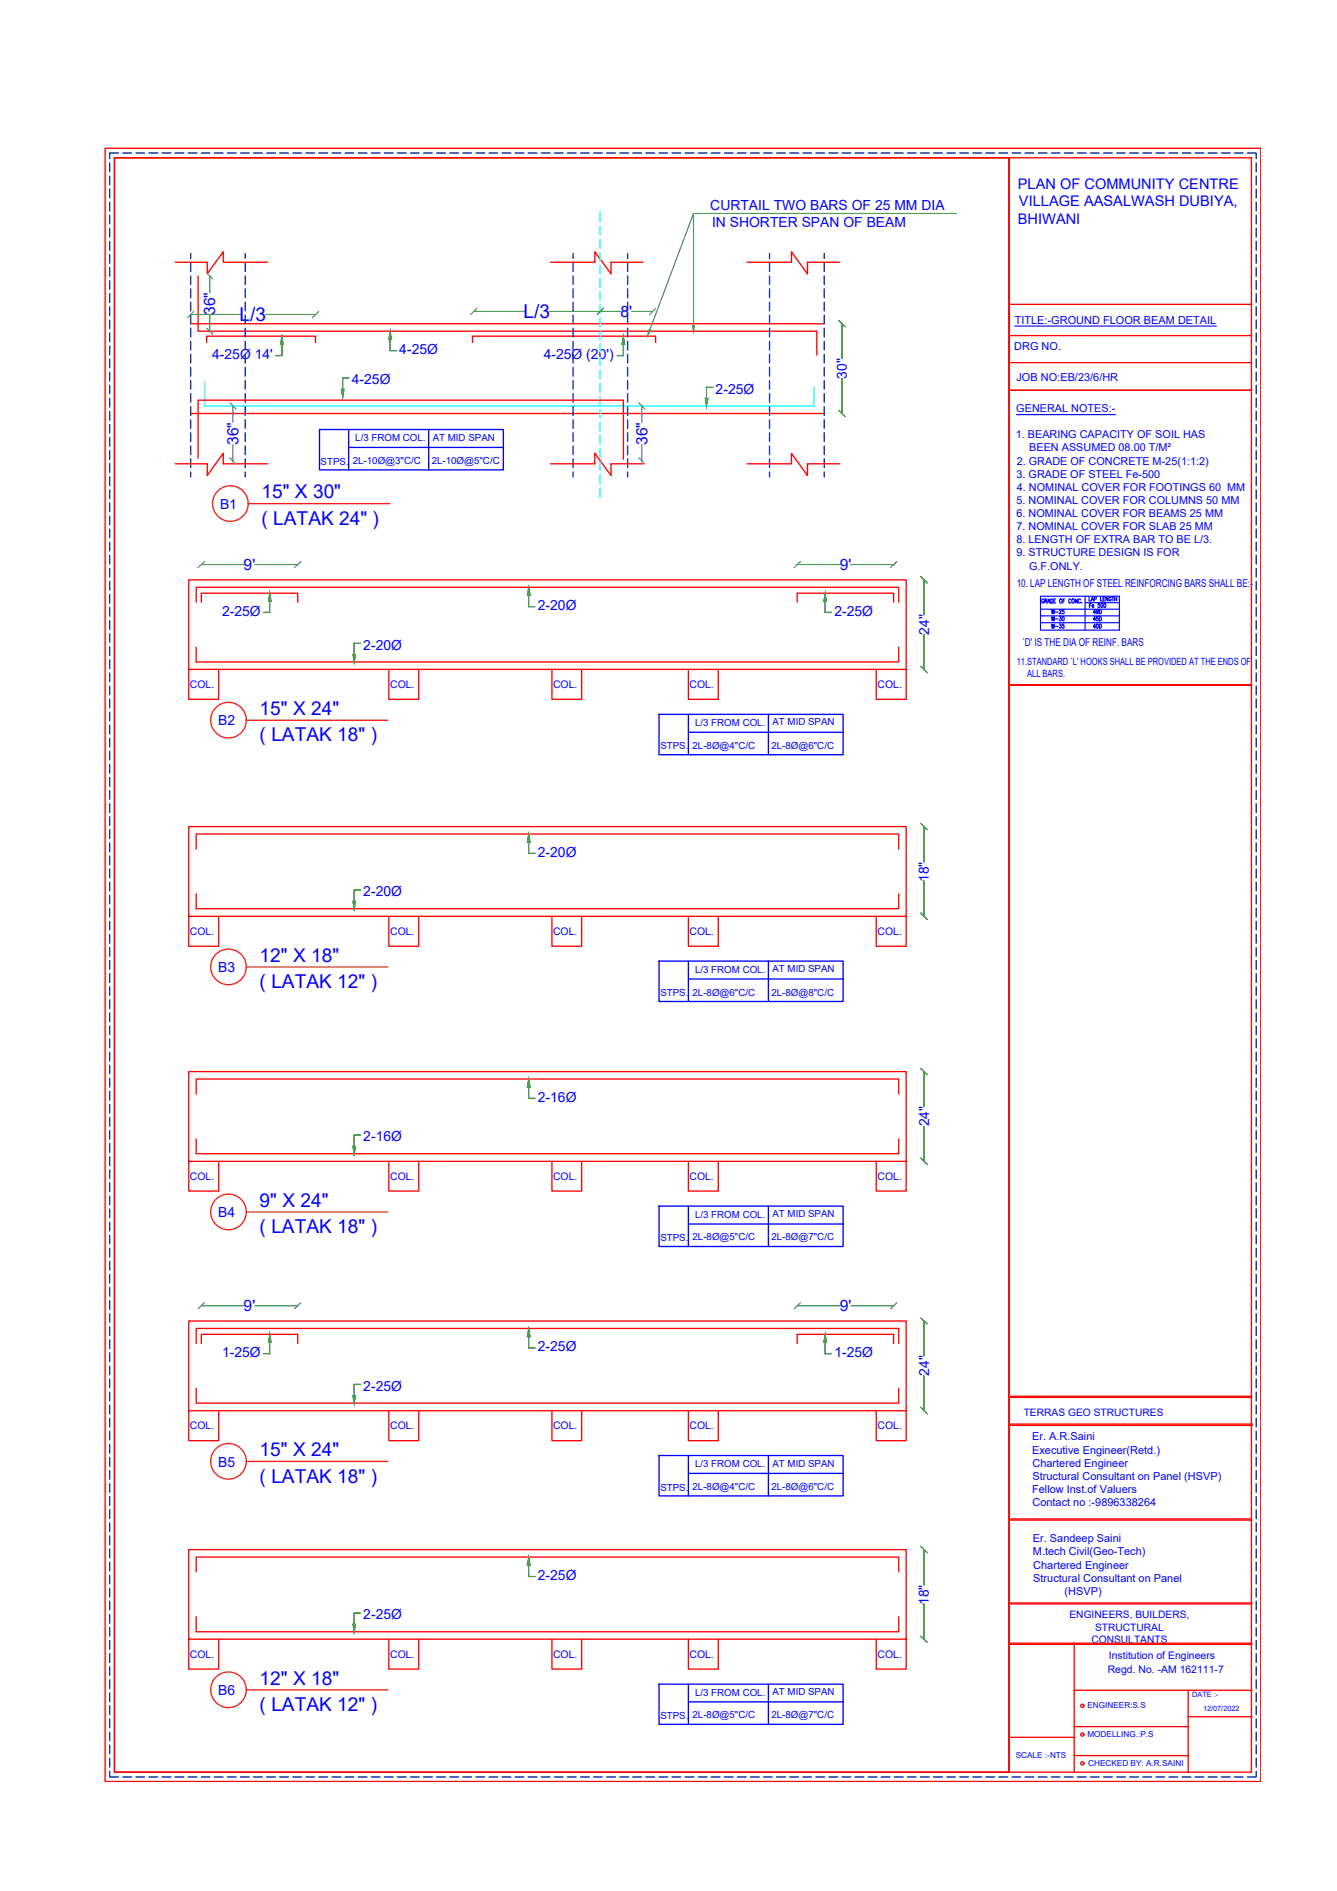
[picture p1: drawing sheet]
<svg xmlns="http://www.w3.org/2000/svg" width="297mm" height="420mm" viewBox="0 0 297 420" stroke-linecap="round" stroke-linejoin="round" font-family="sans-serif">
<!-- layer: 0 -->
<g fill="none" stroke="#f00" stroke-width=".3">
<path d="M23.4 32.9h256.7v362.9h-256.7zM25.4 35.1h198.8v358.7h-198.8zM25.4 35.1h252.6v358.7h-252.6zM224.2 35.1v358.7M38.9 58.3h7.1v2.5l3.6-4.9v2.4h9.9M122.3 58.3h9.9v-2.4l3.5 4.9v-2.5h7.2M166 58.3h9.8v-2.4l3.6 4.9v-2.5h7.1M42.4 71.9h140.7M44 61.3v12.3h137.5v5.3M45.9 76.1v-1.4h24.2v1.4M105 76.1v-1.4h40.7v1.4M224.2 67.6h53.8"/>
<path d="M224.2 74.6h53.8M42.4 91.9h140.7M224.2 86.7h53.8M224.2 80.6h53.8M38.9 103.1h7.1v2.5l3.6-4.9v2.4h9.9M44 101.8v-12.9h94.5v13.1M122.3 103.1h9.9v-2.4l3.5 4.9v-2.5h7.2M166 103.1h9.8v-2.4l3.6 4.9v-2.5h7.1M41.9 128.8h159.4v19.9h-159.4zM43.6 133.8v-3.3h156.1v3.3M44.7 133.8v-2h21.5v2M177.1 133.8v-2h21.4v2"/>
<path d="M41.9 148.7v6.7h6.7v-6.7M43.6 143.8v3.3h156.1v-3.3M86.4 148.7v6.7h6.6v-6.7M122.6 148.7v6.7h6.6v-6.7M152.9 148.7v6.7h6.7v-6.7M194.7 148.7v6.7h6.6v-6.7M278 152.2h-53.8h53.8M41.9 183.7h159.4v19.9h-159.4zM43.6 198.6v3.3h156.1v-3.3M43.6 188.7v-3.4h156.1v3.4M41.9 203.6v6.6h6.7v-6.6M86.4 203.6v6.6h6.6v-6.6"/>
<path d="M122.6 203.6v6.6h6.6v-6.6M152.9 203.6v6.6h6.7v-6.6M194.7 203.6v6.6h6.6v-6.6M41.9 238.1h159.4v19.9h-159.4zM41.9 258v6.6h6.7v-6.6M43.6 253v3.3h156.1v-3.3M43.6 243.1v-3.4h156.1v3.4M86.4 258v6.6h6.6v-6.6M122.6 258v6.6h6.6v-6.6M152.9 258v6.6h6.7v-6.6M194.7 258v6.6h6.6v-6.6M41.9 293.5h159.4v20h-159.4z"/>
<path d="M43.6 298.5v-3.3h156.1v3.3M44.7 298.5v-2h21.5v2M177.1 298.5v-2h21.4v2M41.9 313.5v6.6h6.7v-6.6M43.6 308.5v3.3h156.1v-3.3M86.4 313.5v6.6h6.6v-6.6M122.6 313.5v6.6h6.6v-6.6M152.9 313.5v6.6h6.7v-6.6M194.7 313.5v6.6h6.6v-6.6M224.2 316.4h54M224.2 316.7h54M224.2 310.2h53.8"/>
<path d="M224.2 310.5h53.8M224.2 337.5h53.8M224.2 337.7h53.8M41.9 344.3h159.4v19.9h-159.4zM43.6 359.2v3.4h156.1v-3.4M43.6 349.3v-3.3h156.1v3.3M224.2 356.4h53.9M224.2 356.2h53.9M41.9 364.2v6.7h6.7v-6.7M86.4 364.2v6.7h6.6v-6.7M122.6 364.2v6.7h6.6v-6.7M152.9 364.2v6.7h6.7v-6.7"/>
<path d="M194.7 364.2v6.7h6.6v-6.7M224.2 365.4h53.9M224.2 365.1h53.9M238.7 375.6h39.4M238.7 365.1v28.7M264 375.6v18.2M224.3 386h14.4M238.7 383.6h25.3M238.7 390.1h25.3M264 381.4h14.1"/>
<circle cx="240.5" cy="379" r=".36"/>
<circle cx="240.5" cy="385.4" r=".36"/>
<circle cx="240.5" cy="391.8" r=".36"/>
</g>
<g fill="none" stroke="#0ff" stroke-width=".3">
<path d="M133.3 47.1v2.2M133.3 50.3v1.9M133.3 53.2v1.9M133.3 56.1v1.9M133.3 59v1.9M133.3 61.9v2M133.3 64.8v1.9M133.3 67.7v2M133.3 70.6v1.9M133.3 73.5v2M133.3 76.4v2M133.3 79.3v2"/>
<path d="M45.5 84.7v5.5h135.3v-4.1M133.3 82.2v2M133.3 85.1v2M133.3 88v2M133.3 90.9v2M133.3 93.9v1.9M133.3 96.7v2M133.3 99.7v1.9M133.3 102.6v1.9M133.3 105.5v1.9M133.3 108.4v2.2"/>
</g>
<g fill="none" stroke="#b82e00" stroke-width=".3">
<path d="M55.1 111.9h31.5M54.7 160h31.5M54.7 214.9h31.5M54.7 269.3h31.5M54.7 324.7h31.5M54.7 375.5h31.5"/>
<circle cx="51.2" cy="111.9" r="4"/>
<circle cx="50.8" cy="160" r="4"/>
<circle cx="50.8" cy="214.8" r="4"/>
<circle cx="50.8" cy="269.3" r="4"/>
<circle cx="50.8" cy="324.7" r="4"/>
<circle cx="50.8" cy="375.4" r="4"/>
</g>
<g fill="#259500" stroke="#259500" stroke-width=".22">
<path d="M86.7 73.5l.3 2h-.7z"/>
<path d="M156.7 88.5h.6l-.3 1.9z"/>
<path d="M138.5 74.6l.3 1.9h-.6z"/>
<path d="M62.6 74.6l.3 1.9h-.6z"/>
<path d="M117.5 130.4l.3 1.9h-.7z"/>
<path d="M78.4 145.4h.6l-.3 1.9z"/>
<path d="M183.3 131.7l.3 1.9h-.6z"/>
<path d="M59.9 131.7l.4 1.9h-.7z"/>
<path d="M117.5 185.2l.3 2h-.7z"/>
<path d="M78.4 200.3h.6l-.3 1.9z"/>
<path d="M117.5 239.7l.3 1.9h-.7z"/>
<path d="M78.4 254.6h.6l-.3 2z"/>
<path d="M117.5 295.1l.3 1.9h-.7z"/>
<path d="M78.4 310.1h.6l-.3 1.9z"/>
<path d="M183.3 296.3l.3 2h-.6z"/>
<path d="M59.9 296.3l.4 2h-.7z"/>
<path d="M117.5 345.8l.3 2h-.7z"/>
<path d="M78.4 360.9h.6l-.3 1.9z"/>
<path d="M75.8 86.5h.6l-.3 1.9z"/>
</g>
<g fill="none" stroke="#259500" stroke-width=".3">
<path d="M62.6 76.5v2.5M86.7 75.5v2.4M138.5 76.5v2.5M186.4 71.3l1.3 1.3M187.1 71.9v7.8M76.1 84v2.5M157 86v2.5M186.4 91.2l1.3 1.4M187.1 84v7.9M59.9 133.6v2.5M117.5 132.3v2.5M183.3 133.6v2.5"/>
<path d="M204.6 128.1l1.4 1.4M205.3 128.8v7.8M78.7 142.9v2.5M204.6 148.1l1.4 1.4M205.3 140.9v7.8M78.7 197.8v2.5M117.5 187.2v2.4M204.6 183l1.4 1.3M205.3 183.7v7.9M205.3 195.7v7.9M204.6 202.9l1.4 1.4M204.6 237.4l1.4 1.4"/>
<path d="M205.3 238.1v7.8M78.7 252.2v2.4M117.5 241.6v2.5M204.6 257.3l1.4 1.4M205.3 250.2v7.8M59.9 298.3v2.5M117.5 297v2.5M183.3 298.3v2.5M204.6 292.8l1.4 1.4M205.3 293.5v7.8M78.7 307.6v2.5M204.6 312.7l1.4 1.4"/>
<path d="M205.3 305.7v7.8M78.7 358.4v2.5M117.5 347.8v2.5M204.6 343.6l1.4 1.4M205.3 344.3v7.9M205.3 356.3v7.9M204.6 363.5l1.4 1.4"/>
</g>
<g fill="none" stroke="#009525" stroke-width=".3">
<path d="M61.2 79h1.4M86.7 77.9h1.4M137.1 79h1.4M76.1 84h1.4M157 86h1.4M58.5 136.1h1.4M117.5 134.8h1.4M183.3 136.1h1.4M78.7 142.9h1.4M78.7 197.8h1.4M117.5 189.6h1.4M78.7 252.2h1.4"/>
<path d="M117.5 244.1h1.4M117.5 299.5h1.4M58.5 300.8h1.4M78.7 307.6h1.4M183.3 300.8h1.4M78.7 358.4h1.4M117.5 350.3h1.4"/>
</g>
<g fill="none" stroke="#dcdcdc" stroke-width=".25">
<path d="M42.4 69.8v.1M46.6 73.6h.1M46.6 61.3h.1M70.1 69.8v.1M105.3 69.1v.1M133.3 69.1v.1M145 69.1v.1M51.7 90.2h.1M142.6 90.2h.1M51.7 102.5h.1M142.6 102.5h.1M44.7 125.4v.1"/>
<path d="M66.2 125.4v.1M177.1 125.4v.1M198.5 125.4v.1M44.7 290.1v.1M66.2 290.1v.1M177.1 290.1v.1M198.5 290.1v.1"/>
</g>
<g fill="none" stroke="#4a955d" stroke-width=".25">
<path d="M154.1 47.4l-9.8 26M212.5 47.4h-58.4v25M42.4 69.9h11.1M43 69.2l-1.4 1.4M45.9 72.9l1.4 1.4M45.9 60.6l1.4 1.4M46.6 61.3v3.7M46.6 69.9v3.7M59 69.9h11.1M70.8 69.2l-1.4 1.4M105.3 69.2h11.3M106 68.5l-1.4 1.4"/>
<path d="M122.1 69.2h15.9M132.7 69.9l1.4-1.4-1.4 1.4M140.4 69.2h4.6M145.7 68.5l-1.4 1.4M51.1 89.5l1.3 1.4M51.8 90.2v3.7M51.8 98.7v3.8M141.9 89.5l1.4 1.4M142.6 90.2v3.7M142.6 98.7v3.8M51.1 101.7l1.3 1.4M141.9 101.7l1.4 1.4"/>
<path d="M44.7 125.4h9.6M45.4 124.8l-1.4 1.3M56.6 125.4h9.6M66.8 124.8l-1.4 1.3M177.1 125.4h9.6M177.8 124.8l-1.4 1.3M189 125.4h9.5M199.2 124.8l-1.3 1.3M44.7 290.1h9.6M45.4 289.4l-1.4 1.4M56.6 290.1h9.6M66.8 289.4l-1.4 1.4"/>
<path d="M177.1 290.1h9.6M177.8 289.4l-1.4 1.4M189 290.1h9.5M199.2 289.4l-1.3 1.4"/>
</g>
<g fill="none" stroke="#002595" stroke-width=".3">
<path d="M24.4 36.2v2M24.4 39.1v1.9M26.3 34h-1.9v1.2M27.3 34h1.9M30.2 34h1.9M33.1 34h1.9M36 34h2M38.9 34h1.9M41.8 34h2M44.7 34h1.9M47.6 34h2M50.5 34h2"/>
<path d="M53.5 34h1.9M56.3 34h2M59.3 34h1.9M62.1 34h2M65.1 34h1.9M68 34h1.9M70.9 34h1.9M73.8 34h1.9M76.7 34h1.9M79.6 34h1.9M82.5 34h1.9M85.4 34h1.9"/>
<path d="M88.3 34h1.9M91.2 34h1.9M94.1 34h1.9M97 34h2M99.9 34h1.9M102.8 34h2M105.7 34h2M108.7 34h1.9M111.5 34h2M114.5 34h1.9M117.3 34h2M120.3 34h1.9"/>
<path d="M123.2 34h1.9M126.1 34h1.9M129 34h1.9M131.9 34h1.9M134.8 34h1.9M137.7 34h1.9M140.6 34h1.9M143.5 34h1.9M146.4 34h1.9M149.3 34h1.9M152.2 34h2M155.1 34h1.9"/>
<path d="M158 34h2M160.9 34h2M163.8 34h2M166.7 34h2M169.7 34h1.9M172.5 34h2M175.5 34h1.9M178.4 34h1.9M181.3 34h1.9M184.2 34h1.9M187.1 34h1.9M190 34h1.9"/>
<path d="M192.9 34h1.9M195.8 34h1.9M198.7 34h1.9M201.6 34h1.9M204.5 34h1.9M207.4 34h2M210.3 34h1.9M213.2 34h2M216.1 34h2M219 34h2M221.9 34h2M224.9 34h1.9"/>
<path d="M227.7 34h2M230.7 34h1.9M233.6 34h1.9M236.5 34h1.9M239.4 34h1.9M242.3 34h1.9M245.2 34h1.9M248.1 34h1.9M251 34h1.9M253.9 34h1.9M256.8 34h1.9M259.7 34h1.9"/>
<path d="M262.6 34h2M265.5 34h1.9M268.4 34h2M271.3 34h2M274.2 34h2M277.1 34h2v1.2M279.1 36.2v2M279.1 39.1v1.9M24.4 42v2M24.4 44.9v2M24.4 47.9v1.9M24.4 50.7v2"/>
<path d="M24.4 53.7v1.9M24.4 56.5v2M24.4 59.5v1.9M42.4 56.3v1.1M42.4 58.4v1.9M54.5 56.3v1.1M54.5 58.4v1.9M127.3 56.3v1.1M127.3 58.4v1.9M139.4 56.3v1.1M139.4 58.4v1.9M171 56.3v1.1"/>
<path d="M171 58.4v1.9M183.1 56.3v1.1M183.1 58.4v1.9M279.1 42v2M279.1 44.9v2M279.1 47.9v1.9M279.1 50.7v2M279.1 53.7v1.9M279.1 56.5v2M279.1 59.5v1.9M24.4 62.4v1.9M24.4 65.2v2"/>
<path d="M24.4 68.2v1.9M24.4 71.1v1.9M24.4 74v1.9M24.4 76.9v1.9M24.4 79.8v1.9M42.4 61.3v1.9M42.4 64.2v1.9M42.4 67.1v2M42.4 70v1.9M42.4 72.9v2M42.4 75.8v2M42.4 78.7v2"/>
<path d="M54.5 61.3v1.9M54.5 64.2v1.9M54.5 67.1v2M54.5 70v1.9M54.5 72.9v2M54.5 75.8v2M54.5 78.7v2M127.3 61.3v1.9M127.3 64.2v1.9M127.3 67.1v2M127.3 70v1.9M127.3 72.9v2"/>
<path d="M127.3 75.8v2M127.3 78.7v2M139.4 61.3v1.9M139.4 64.2v1.9M139.4 67.1v2M139.4 70v1.9M139.4 72.9v2M139.4 75.8v2M139.4 78.7v2M171 61.3v1.9M171 64.2v1.9M171 67.1v2"/>
<path d="M171 70v1.9M171 72.9v2M171 75.8v2M171 78.7v2M183.1 61.3v1.9M183.1 64.2v1.9M183.1 67.1v2M183.1 70v1.9M183.1 72.9v2M183.1 75.8v2M183.1 78.7v2M279.1 62.4v1.9"/>
<path d="M279.1 65.2v2M279.1 68.2v1.9M279.1 71.1v1.9M279.1 74v1.9M279.1 76.9v1.9M279.1 79.8v1.9M24.4 82.7v1.9M24.4 85.6v1.9M24.4 88.5v1.9M24.4 91.4v2M24.4 94.3v1.9M24.4 97.2v2"/>
<path d="M42.4 81.6v2M42.4 84.6v1.9M42.4 87.4v2M42.4 90.4v1.9M42.4 93.3v1.9M42.4 96.2v1.9M42.4 99.1v1.9M54.5 81.6v2M54.5 84.6v1.9M54.5 87.4v2M54.5 90.4v1.9M54.5 93.3v1.9"/>
<path d="M54.5 96.2v1.9M54.5 99.1v1.9M127.3 81.6v2M127.3 84.6v1.9M127.3 87.4v2M127.3 90.4v1.9M127.3 93.3v1.9M127.3 96.2v1.9M127.3 99.1v1.9M139.4 81.6v2M139.4 84.6v1.9M139.4 87.4v2"/>
<path d="M139.4 90.4v1.9M139.4 93.3v1.9M139.4 96.2v1.9M139.4 99.1v1.9M171 81.6v2M171 84.6v1.9M171 87.4v2M171 90.4v1.9M171 93.3v1.9M171 96.2v1.9M171 99.1v1.9M183.1 81.6v2"/>
<path d="M183.1 84.6v1.9M183.1 87.4v2M183.1 90.4v1.9M183.1 93.3v1.9M183.1 96.2v1.9M183.1 99.1v1.9M279.1 82.7v1.9M279.1 85.6v1.9M279.1 88.5v1.9M279.1 91.4v2M279.1 94.3v1.9M279.1 97.2v2"/>
<path d="M24.4 100.1v2M24.4 103v2M24.4 105.9v2M24.4 108.9v1.9M24.4 111.7v2M24.4 114.7v1.9M24.4 117.6v1.9M42.4 102v1.9M42.4 104.9v1.1M54.5 102v1.9M54.5 104.9v1.1M127.3 102v1.9"/>
<path d="M127.3 104.9v1.1M139.4 102v1.9M139.4 104.9v1.1M171 102v1.9M171 104.9v1.1M183.1 102v1.9M183.1 104.9v1.1M279.1 100.1v2M279.1 103v2M279.1 105.9v2M279.1 108.9v1.9M279.1 111.7v2"/>
<path d="M279.1 114.7v1.9M279.1 117.6v1.9M24.4 120.5v1.9M24.4 123.4v1.9M24.4 126.3v1.9M24.4 129.2v1.9M24.4 132.1v1.9M24.4 135v1.9M24.4 137.9v1.9M279.1 120.5v1.9M279.1 123.4v1.9M279.1 126.3v1.9"/>
<path d="M279.1 129.2v1.9M279.1 132.1v1.9M279.1 135v1.9M279.1 137.9v1.9M24.4 140.8v1.9M24.4 143.7v1.9M24.4 146.6v2M24.4 149.5v1.9M24.4 152.4v2M24.4 155.3v2M24.4 158.2v2M279.1 140.8v1.9"/>
<path d="M279.1 143.7v1.9M279.1 146.6v2M279.1 149.5v1.9M279.1 152.4v2M279.1 155.3v2M279.1 158.2v2M24.4 161.1v2M24.4 164.1v1.9M24.4 166.9v2M24.4 169.9v1.9M24.4 172.8v1.9M24.4 175.7v1.9"/>
<path d="M24.4 178.6v1.9M279.1 161.1v2M279.1 164.1v1.9M279.1 166.9v2M279.1 169.9v1.9M279.1 172.8v1.9M279.1 175.7v1.9M279.1 178.6v1.9M24.4 181.5v1.9M24.4 184.4v1.9M24.4 187.3v1.9M24.4 190.2v1.9"/>
<path d="M24.4 193.1v1.9M24.4 196v1.9M24.4 198.9v1.9M279.1 181.5v1.9M279.1 184.4v1.9M279.1 187.3v1.9M279.1 190.2v1.9M279.1 193.1v1.9M279.1 196v1.9M279.1 198.9v1.9M24.4 201.8v2M24.4 204.7v1.9"/>
<path d="M24.4 207.6v2M24.4 210.5v2M24.4 213.4v2M24.4 216.3v2M24.4 219.3v1.9M279.1 201.8v2M279.1 204.7v1.9M279.1 207.6v2M279.1 210.5v2M279.1 213.4v2M279.1 216.3v2M279.1 219.3v1.9"/>
<path d="M24.4 222.1v2M24.4 225.1v1.9M24.4 228v1.9M24.4 230.9v1.9M24.4 233.8v1.9M24.4 236.7v1.9M24.4 239.6v1.9M279.1 222.1v2M279.1 225.1v1.9M279.1 228v1.9M279.1 230.9v1.9M279.1 233.8v1.9"/>
<path d="M279.1 236.7v1.9M279.1 239.6v1.9M24.4 242.5v1.9M24.4 245.4v1.9M24.4 248.3v1.9M24.4 251.2v1.9M24.4 254.1v1.9M24.4 257v2M24.4 259.9v1.9M279.1 242.5v1.9M279.1 245.4v1.9M279.1 248.3v1.9"/>
<path d="M279.1 251.2v1.9M279.1 254.1v1.9M279.1 257v2M279.1 259.9v1.9M24.4 262.8v2M24.4 265.7v2M24.4 268.6v2M24.4 271.5v2M24.4 274.5v1.9M24.4 277.3v2M279.1 262.8v2M279.1 265.7v2"/>
<path d="M279.1 268.6v2M279.1 271.5v2M279.1 274.5v1.9M279.1 277.3v2M24.4 280.3v1.9M24.4 283.2v1.9M24.4 286.1v1.9M24.4 289v1.9M24.4 291.9v1.9M24.4 294.8v1.9M24.4 297.7v1.9M279.1 280.3v1.9"/>
<path d="M279.1 283.2v1.9M279.1 286.1v1.9M279.1 289v1.9M279.1 291.9v1.9M279.1 294.8v1.9M279.1 297.7v1.9M24.4 300.6v1.9M24.4 303.5v1.9M24.4 306.4v1.9M24.4 309.3v1.9M24.4 312.2v2M24.4 315.1v1.9"/>
<path d="M24.4 318v2M279.1 300.6v1.9M279.1 303.5v1.9M279.1 306.4v1.9M279.1 309.3v1.9M279.1 312.2v2M279.1 315.1v1.9M279.1 318v2M24.4 320.9v2M24.4 323.8v2M24.4 326.7v2M24.4 329.7v1.9"/>
<path d="M24.4 332.5v2M24.4 335.5v1.9M24.4 338.4v1.9M279.1 320.9v2M279.1 323.8v2M279.1 326.7v2M279.1 329.7v1.9M279.1 332.5v2M279.1 335.5v1.9M279.1 338.4v1.9M24.4 341.3v1.9M24.4 344.2v1.9"/>
<path d="M24.4 347.1v1.9M24.4 350v1.9M24.4 352.9v2M24.4 355.8v1.9M24.4 358.7v2M279.1 341.3v1.9M279.1 344.2v1.9M279.1 347.1v1.9M279.1 350v1.9M279.1 352.9v2M279.1 355.8v1.9M279.1 358.7v2"/>
<path d="M24.4 361.6v1.9M24.4 364.5v2M24.4 367.4v2M24.4 370.3v2M24.4 373.2v2M24.4 376.1v2M24.4 379v2M279.1 361.6v1.9M279.1 364.5v2M279.1 367.4v2M279.1 370.3v2M279.1 373.2v2"/>
<path d="M279.1 376.1v2M279.1 379v2M24.4 393.6v1.2h1.9M24.4 381.9v2M24.4 384.9v1.9M24.4 387.7v2M24.4 390.7v1.9M27.3 394.8h1.9M30.2 394.8h1.9M33.1 394.8h1.9M36 394.8h2M38.9 394.8h1.9"/>
<path d="M41.8 394.8h2M44.7 394.8h1.9M47.6 394.8h2M50.5 394.8h2M53.5 394.8h1.9M56.3 394.8h2M59.3 394.8h1.9M62.1 394.8h2M65.1 394.8h1.9M68 394.8h1.9M70.9 394.8h1.9M73.8 394.8h1.9"/>
<path d="M76.7 394.8h1.9M79.6 394.8h1.9M82.5 394.8h1.9M85.4 394.8h1.9M88.3 394.8h1.9M91.2 394.8h1.9M94.1 394.8h1.9M97 394.8h2M99.9 394.8h1.9M102.8 394.8h2M105.7 394.8h2M108.7 394.8h1.9"/>
<path d="M111.5 394.8h2M114.5 394.8h1.9M117.3 394.8h2M120.3 394.8h1.9M123.2 394.8h1.9M126.1 394.8h1.9M129 394.8h1.9M131.9 394.8h1.9M134.8 394.8h1.9M137.7 394.8h1.9M140.6 394.8h1.9M143.5 394.8h1.9"/>
<path d="M146.4 394.8h1.9M149.3 394.8h1.9M152.2 394.8h2M155.1 394.8h1.9M158 394.8h2M160.9 394.8h2M163.8 394.8h2M166.7 394.8h2M169.7 394.8h1.9M172.5 394.8h2M175.5 394.8h1.9M178.4 394.8h1.9"/>
<path d="M181.3 394.8h1.9M184.2 394.8h1.9M187.1 394.8h1.9M190 394.8h1.9M192.9 394.8h1.9M195.8 394.8h1.9M198.7 394.8h1.9M201.6 394.8h1.9M204.5 394.8h1.9M207.4 394.8h2M210.3 394.8h1.9M213.2 394.8h2"/>
<path d="M216.1 394.8h2M219 394.8h2M221.9 394.8h2M224.9 394.8h1.9M227.7 394.8h2M230.7 394.8h1.9M233.6 394.8h1.9M236.5 394.8h1.9M239.4 394.8h1.9M242.3 394.8h1.9M245.2 394.8h1.9M248.1 394.8h1.9"/>
<path d="M251 394.8h1.9M253.9 394.8h1.9M256.8 394.8h1.9M259.7 394.8h1.9M262.6 394.8h2M265.5 394.8h1.9M268.4 394.8h2M271.3 394.8h2M274.2 394.8h2M279.1 393.6v1.2h-2M279.1 381.9v2M279.1 384.9v1.9"/>
<path d="M279.1 387.7v2M279.1 390.7v1.9"/>
</g>
<!-- layer: BEAM. -->
<g fill="none" stroke="#00f" stroke-width=".3">
<path d="M71 95.4h40.8v9h-40.8zM77.5 99.4h34.3M77.5 95.4v9M95.2 95.4v9M146.4 158.7h40.9v9h-40.9zM152.9 158.7v9M170.7 158.7v9M152.9 162.7h34.4M146.4 213.5h40.9v9h-40.9zM152.9 213.5v9M152.9 217.5h34.4M170.7 213.5v9"/>
<path d="M146.4 268h40.9v9h-40.9zM152.9 268v9M152.9 272h34.4M170.7 268v9M146.4 323.4h40.9v9h-40.9zM152.9 323.4v9M152.9 327.4h34.4M170.7 323.4v9M146.4 374.2h40.9v8.9h-40.9zM152.9 374.2v8.9M152.9 378.1h34.4M170.7 374.2v8.9"/>
</g>
<!-- layer: 0 -->
<g fill="#4a955d" stroke="#4a955d" stroke-width=".22">
<path d="M153.8 72.4h.5l-.2 1.4z"/>
<path d="M144.1 73.3l.5 .2-.8 1.2z"/>
</g>
<path d="M225.5 72.4h44.7M225.8 92.1h22" fill="none" stroke="#00f" stroke-width=".25"/>
<!-- layer: T1 -->
<g fill="none" stroke="#00f" stroke-width=".25">
<path d="M231.2 132.5h17.5v7.5h-17.5zM231.2 135.4h17.5M231.2 136.8h17.5M231.2 138.4h17.5M231.9 133.3l-.1-.2a.42 .42 0 0 0-.4 .4 .42 .42 0 0 0 .4 .5l.1-.3h-.1M232.1 133.5h.5v-.4h-.5v.9M232.4 133.5l.2 .5M232.7 134l.3-.9 .3 .9M232.9 133.7h.3M233.5 133.1a.47 .47 0 0 1 .4 .4 .47 .47 0 0 1-.4 .5zM233.7 136.4v-1l.3 1 .2-1v1M233.7 137.9v-.9l.3 .9 .2-.9v.9"/>
<path d="M233.7 139.6v-.9l.3 .9 .2-.9v.9M234.1 133.5h.3M234.5 136h.6M234.5 137.5h.6M234.5 139.2h.6M234.6 133.1h-.5v.9h.5M235.4 135.7v-.2a.21 .21 0 0 1 .3 0 .21 .21 0 0 1 0 .3l-.4 .6h.5M235.4 137h.3l-.2 .3h.2a.32 .32 0 0 1 0 .4 .32 .32 0 0 1-.3 .2l-.1-.2M235.4 138.7h.3l-.2 .3a.26 .26 0 0 1 .3 .4 .26 .26 0 0 1-.5 0M235.5 133.2l.1-.1a.45 .45 0 0 1 .4 .4 .45 .45 0 0 1-.4 .5l-.2-.3zM236.1 137h.1a.55 .55 0 0 1 0 .9l-.2-.4zM236.2 133.5h.3"/>
<path d="M236.4 135.4h-.4v.4a.27 .27 0 0 1 .4 .1 .27 .27 0 0 1-.1 .3 .27 .27 0 0 1-.3 0M236.4 138.7h-.4v.3a.26 .26 0 0 1 .4 .1 .26 .26 0 0 1-.1 .3 .26 .26 0 0 1-.3 0M236.6 133.1h-.4v.9M237.9 133.3l-.1-.2a.45 .45 0 0 0-.4 .4 .45 .45 0 0 0 .4 .5l.1-.2M238.2 133.1a.42 .42 0 0 1 .5 .4 .42 .42 0 0 1-.5 .5l-.1-.3zM239.3 133.1v.9l-.4-.9v.9M240.1 133.3l-.1-.2a.42 .42 0 0 0-.5 .4 .42 .42 0 0 0 .5 .5l.1-.2M240.3 133.9h.1M241.1 132.5v7.5M241.1 133.9h7.6M242 132.6v.9h.4M242 134.5h.3"/>
<path d="M242.4 133.5l.3-.9 .3 .9M242.5 134h-.5v1M242.5 133.2h.4M242.6 134.6h.4l-.1-.3a.27 .27 0 0 0-.3 .4 .27 .27 0 0 0 .4 .1M243.1 133.1h.4l.1-.4-.5-.1v.9M244.3 134h-.3v.4l.1-.1a.29 .29 0 0 1 .3 .4 .29 .29 0 0 1-.4 .2l-.1-.1M244.5 132.6v.9h.4M244.7 134.1l.1-.1a.55 .55 0 0 1 0 1l-.2-.2zM245.1 133.1h.2M245.3 134.1l.1-.1a.55 .55 0 0 1 0 1l-.2-.5zM245.5 132.6h-.4v.9h.4M246.2 132.6v.9l-.5-.9v.9"/>
<path d="M246.9 132.9a.26 .26 0 0 0-.3-.3 .26 .26 0 0 0-.2 .4v.2a.27 .27 0 0 0 .2 .3 .27 .27 0 0 0 .3-.3h-.2M247 132.6h.5M247.3 132.6v.9M247.6 133.1h.5M247.6 132.6v.9M248.1 132.6v.9"/>
</g>
<g font-size="4.3" fill="#00f">
<text x="53.2" y="71.4">L/3</text>
<text x="116.3" y="70.7">L/3</text>
<text x="58.1" y="110.7">15&quot; X 30&quot;</text>
<text x="58.1" y="116.6">( LATAK 24&quot; )</text>
<text x="57.7" y="158.8">15&quot; X 24&quot;</text>
<text x="57.7" y="164.7">( LATAK 18&quot; )</text>
<text x="57.7" y="213.7">12&quot; X 18&quot;</text>
<text x="57.7" y="219.6">( LATAK 12&quot; )</text>
<text x="57.7" y="268.1">9&quot; X 24&quot;</text>
<text x="57.7" y="274">( LATAK 18&quot; )</text>
<text x="57.7" y="323.5">15&quot; X 24&quot;</text>
<text x="57.7" y="329.5">( LATAK 18&quot; )</text>
<text x="57.7" y="374.3">12&quot; X 18&quot;</text>
<text x="57.7" y="380.2">( LATAK 12&quot; )</text>
</g>
<g font-size="3.5" fill="#00f">
<text x="47.8" y="70" transform="rotate(-90 47.8 70)">36&quot;</text>
<text x="137.9" y="70.4">8'</text>
<text x="53" y="98.9" transform="rotate(-90 53 98.9)">36&quot;</text>
<text x="143.8" y="98.9" transform="rotate(-90 143.8 98.9)">36&quot;</text>
<text x="54.1" y="126.7">9'</text>
<text x="186.5" y="126.7">9'</text>
<text x="242" y="139">45D</text>
<text x="54.1" y="291.4">9'</text>
<text x="186.5" y="291.4">9'</text>
</g>
<g font-size="3.2" fill="#00f">
<text x="226.1" y="42">PLAN OF COMMUNITY CENTRE</text>
<text x="226.4" y="45.9">VILLAGE AASALWASH DUBIYA,</text>
<text x="226.1" y="49.8">BHIWANI</text>
</g>
<g font-size="3.1" fill="#00f">
<text x="157.8" y="46.6">CURTAIL TWO BARS OF 25 MM DIA</text>
<text x="158.2" y="50.4">IN SHORTER SPAN OF BEAM</text>
<text x="47.1" y="79.8">4-25Ø 14'</text>
<text x="88.7" y="78.7">4-25Ø</text>
<text x="120.8" y="79.8">4-25Ø (20')</text>
<text x="78.2" y="85.4">4-25Ø</text>
<text x="159" y="87.4">2-25Ø</text>
<text x="188.2" y="84.2" transform="rotate(-90 188.2 84.2)">30&quot;</text>
<text x="48.9" y="113">B1</text>
<text x="49.3" y="136.9">2-25Ø</text>
<text x="119.5" y="135.6">2-20Ø</text>
<text x="185.4" y="136.9">2-25Ø</text>
<text x="206.4" y="141" transform="rotate(-90 206.4 141)">24&quot;</text>
<text x="80.7" y="144.3">2-20Ø</text>
<text x="48.5" y="161.2">B2</text>
<text x="119.5" y="190.4">2-20Ø</text>
<text x="206.4" y="196" transform="rotate(-90 206.4 196)">18&quot;</text>
<text x="80.7" y="199.2">2-20Ø</text>
<text x="48.5" y="216">B3</text>
<text x="119.5" y="244.9">2-16Ø</text>
<text x="206.4" y="250.3" transform="rotate(-90 206.4 250.3)">24&quot;</text>
<text x="80.7" y="253.6">2-16Ø</text>
<text x="48.5" y="270.4">B4</text>
<text x="49.3" y="301.6">1-25Ø</text>
<text x="119.5" y="300.3">2-25Ø</text>
<text x="185.4" y="301.6">1-25Ø</text>
<text x="206.4" y="305.7" transform="rotate(-90 206.4 305.7)">24&quot;</text>
<text x="80.7" y="309">2-25Ø</text>
<text x="48.5" y="325.9">B5</text>
<text x="119.5" y="351.1">2-25Ø</text>
<text x="80.7" y="359.8">2-25Ø</text>
<text x="206.4" y="356.6" transform="rotate(-90 206.4 356.6)">18&quot;</text>
<text x="48.5" y="376.6">B6</text>
</g>
<g font-size="2.4" fill="#00f">
<text x="225.5" y="71.9">TITLE:-GROUND FLOOR BEAM DETAIL</text>
<text x="225.3" y="77.8">DRG NO.</text>
<text x="225.8" y="84.7">JOB NO:EB/23/6/HR</text>
<text x="225.8" y="91.6">GENERAL NOTES:-</text>
<text x="225.7" y="97.4">1. BEARING CAPACITY OF SOIL HAS</text>
<text x="228.6" y="100.3">BEEN ASSUMED 08.00 T/M²</text>
<text x="225.8" y="106.1">3. GRADE OF STEEL Fe-500</text>
<text x="225.9" y="103.2">2. GRADE OF CONCRETE M-25(1:1:2)</text>
<text x="225.8" y="112">5. NOMINAL COVER FOR COLUMNS 50 MM</text>
<text x="225.9" y="109.1">4. NOMINAL COVER FOR FOOTINGS 60 MM</text>
<text x="225.8" y="114.9">6. NOMINAL COVER FOR BEAMS 25 MM</text>
<text x="225.8" y="117.8">7. NOMINAL COVER FOR SLAB 25 MM</text>
<text x="225.8" y="120.7">8. LENGTH OF EXTRA BAR TO BE L/3.</text>
<text x="225.8" y="123.6">9. STRUCTURE DESIGN IS FOR</text>
<text x="225.9" y="130.4">10. LAP LENGTH OF STEEL REINFORCING BARS SHALL BE:-</text>
<text x="228.6" y="126.5">G.F.ONLY.</text>
<text x="227.1" y="143.4">`D' IS THE DIA OF REINF. BARS</text>
<text x="229.3" y="320.1">Er. A.R.Saini</text>
<text x="229.3" y="323">Executive Engineer(Retd.)</text>
<text x="229.4" y="325.9">Chartered Engineer</text>
<text x="229.4" y="328.9">Structural Consultant on Panel (HSVP)</text>
<text x="229.3" y="331.8">Fellow Inst.of Valuers</text>
<text x="229.4" y="334.7">Contact no :-9896338264</text>
<text x="229.5" y="342.7">Er. Sandeep Saini</text>
<text x="229.5" y="345.6">M.tech Civil(Geo-Tech)</text>
<text x="229.6" y="348.5">Chartered Engineer</text>
<text x="229.6" y="351.5">Structural Consultant on Panel</text>
<text x="236.5" y="354.4">(HSVP)</text>
</g>
<g font-size="2.3" fill="#00f">
<text x="42.2" y="152.9">COL.</text>
<text x="86.7" y="152.9">COL.</text>
<text x="122.9" y="152.9">COL.</text>
<text x="153.2" y="152.9">COL.</text>
<text x="195" y="152.9">COL.</text>
<text x="42.2" y="207.7">COL.</text>
<text x="86.7" y="207.7">COL.</text>
<text x="122.9" y="207.7">COL.</text>
<text x="153.2" y="207.7">COL.</text>
<text x="195" y="207.7">COL.</text>
<text x="42.2" y="262.1">COL.</text>
<text x="86.7" y="262.1">COL.</text>
<text x="122.9" y="262.1">COL.</text>
<text x="153.2" y="262.1">COL.</text>
<text x="195" y="262.1">COL.</text>
<text x="42.2" y="317.6">COL.</text>
<text x="86.7" y="317.6">COL.</text>
<text x="122.9" y="317.6">COL.</text>
<text x="153.2" y="317.6">COL.</text>
<text x="195" y="317.6">COL.</text>
<text x="227.4" y="314.5">TERRAS GEO STRUCTURES</text>
<text x="237.6" y="359.6">ENGINEERS, BUILDERS,</text>
<text x="242.5" y="365.1">CONSULTANTS</text>
<text x="243.3" y="362.3">STRUCTURAL</text>
<text x="42.2" y="368.3">COL.</text>
<text x="86.7" y="368.3">COL.</text>
<text x="122.9" y="368.3">COL.</text>
<text x="153.2" y="368.3">COL.</text>
<text x="195" y="368.3">COL.</text>
<text x="246.1" y="371.8">Regd. No. -AM 162111-7</text>
<text x="246.4" y="368.6">Institution of Engineers</text>
</g>
<g font-size="2.2" fill="#00f">
<text x="78.9" y="98.1">L/3 FROM COL.</text>
<text x="96.1" y="97.9">AT MID SPAN</text>
<text x="71.2" y="103.3">STPS.</text>
<text x="78.4" y="103.1">2L-10Ø@3&quot;C/C</text>
<text x="95.9" y="103.1">2L-10Ø@5&quot;C/C</text>
<text x="225.9" y="147.8">11.STANDARD `L' HOOKS SHALL BE PROVIDED AT THE ENDS OF</text>
<text x="228.2" y="150.4">ALL BARS.</text>
<text x="154.4" y="161.3">L/3 FROM COL.</text>
<text x="171.6" y="161.2">AT MID SPAN</text>
<text x="146.7" y="166.5">STPS.</text>
<text x="153.9" y="166.3">2L-8Ø@4&quot;C/C</text>
<text x="171.4" y="166.3">2L-8Ø@6&quot;C/C</text>
<text x="146.7" y="221.4">STPS.</text>
<text x="153.9" y="221.2">2L-8Ø@6&quot;C/C</text>
<text x="154.4" y="216.2">L/3 FROM COL.</text>
<text x="171.4" y="221.2">2L-8Ø@8&quot;C/C</text>
<text x="171.6" y="216">AT MID SPAN</text>
<text x="146.7" y="275.8">STPS.</text>
<text x="153.9" y="275.6">2L-8Ø@5&quot;C/C</text>
<text x="154.4" y="270.6">L/3 FROM COL.</text>
<text x="171.4" y="275.6">2L-8Ø@7&quot;C/C</text>
<text x="171.6" y="270.4">AT MID SPAN</text>
<text x="154.4" y="326">L/3 FROM COL.</text>
<text x="171.6" y="325.9">AT MID SPAN</text>
<text x="146.7" y="331.2">STPS.</text>
<text x="153.9" y="331">2L-8Ø@4&quot;C/C</text>
<text x="171.4" y="331">2L-8Ø@6&quot;C/C</text>
<text x="154.4" y="376.8">L/3 FROM COL.</text>
<text x="171.6" y="376.7">AT MID SPAN</text>
<text x="146.7" y="382">STPS.</text>
<text x="153.9" y="381.8">2L-8Ø@5&quot;C/C</text>
<text x="171.4" y="381.8">2L-8Ø@7&quot;C/C</text>
</g>
<g font-size="1.8" fill="#00f">
<text x="241.6" y="379.4">ENGINEER:S.S</text>
<text x="241.6" y="386.1">MODELLING.:P.S</text>
<text x="225.7" y="390.5">SCALE :-NTS</text>
<text x="241.8" y="392.4">CHECKED BY: A.R.SAINI</text>
</g>
<g font-size="1.6" fill="#00f">
<text x="264.9" y="377">DATE :-</text>
<text x="267.3" y="380.3">12/07/2022</text>
</g>
</svg>
